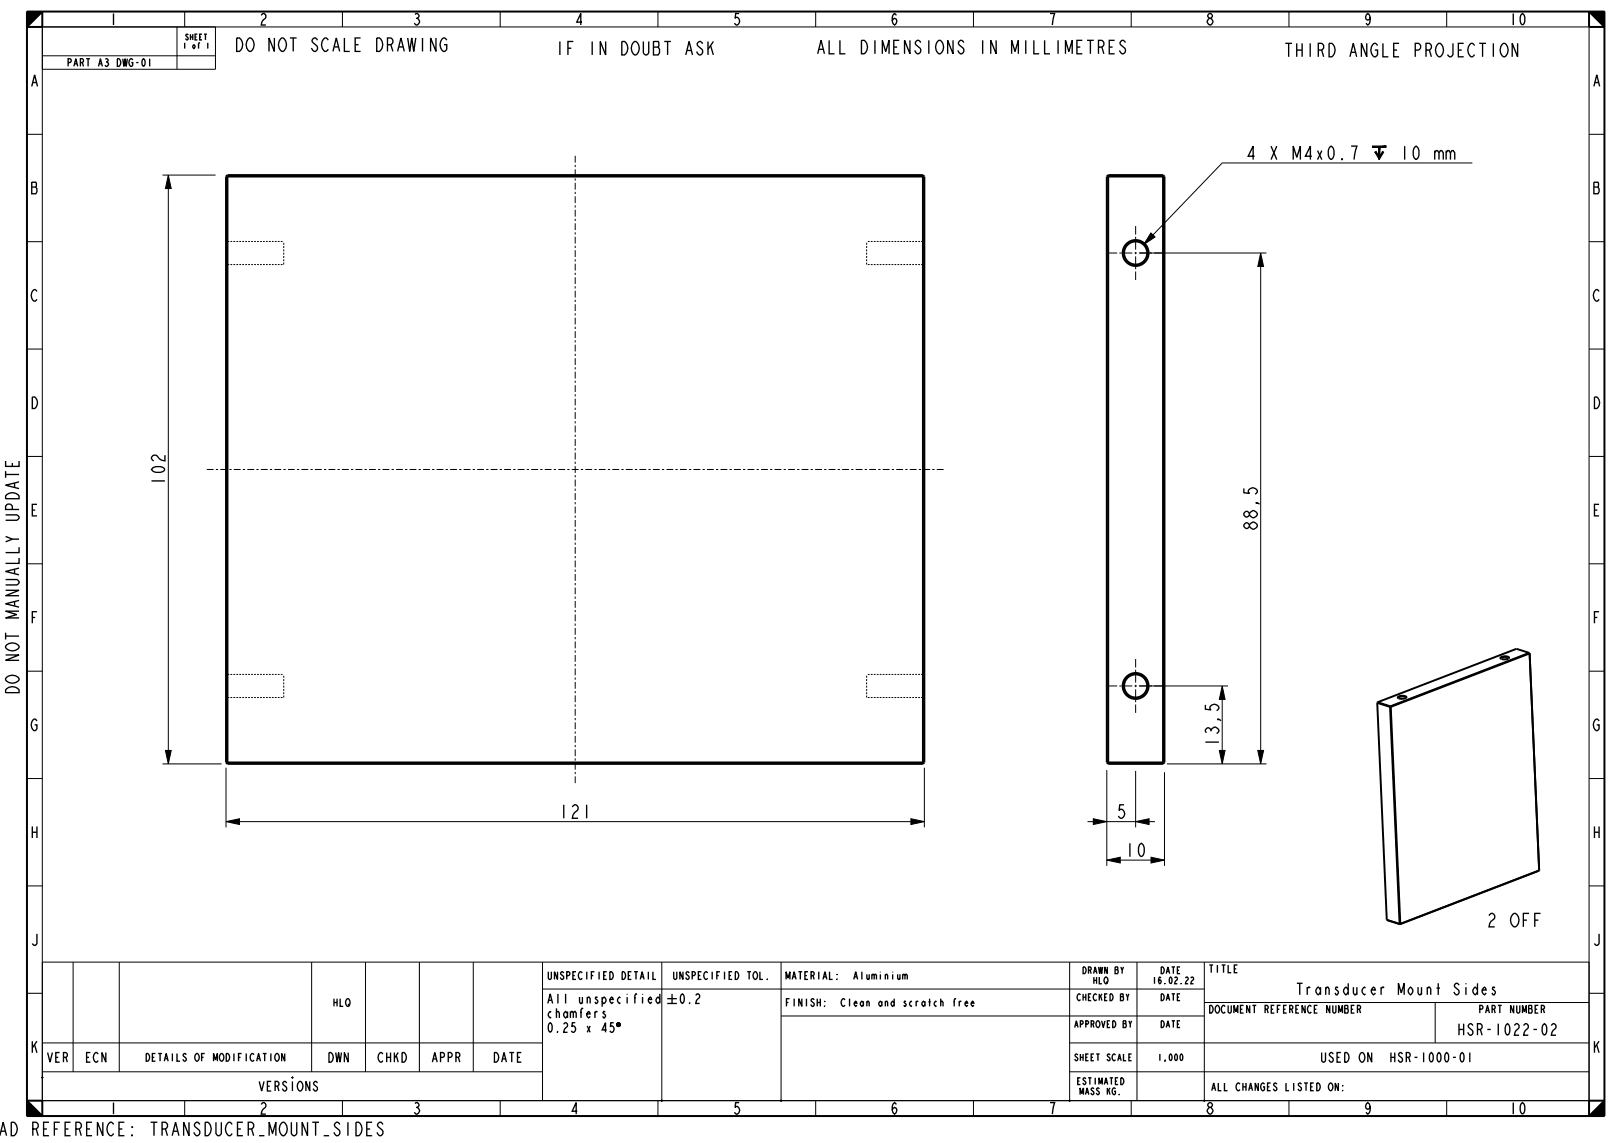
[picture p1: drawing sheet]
<svg xmlns="http://www.w3.org/2000/svg" width="420mm" height="297mm" viewBox="0 0 420 297" stroke-linecap="round" stroke-linejoin="round" font-family="sans-serif">
<g fill="#000">
<path d="M7 3h4l-4 4zM413 3h4v4zM43.7 45.5l.8 3.5h-1.5zM299.1 60.5l1.1 1.1-3 2zM327.7 65.7l.7 3.5h-1.5zM317.7 178.2l.7 3.5h-1.5zM43 195h1.5l-.8 3.5zM316.9 195h1.5l-.7 3.5zM326.9 195h1.5l-.7 3.5zM58.7 213.5l3.5-.8v1.5zM236.7 212.7l3.5 .8-3.5 .7zM284.2 212.7l3.5 .8-3.5 .7z"/>
<path d="M295.2 213.5l3.5-.8v1.5zM287.7 223.5l3.5-.8v1.5zM299.2 222.7l3.5 .8-3.5 .7zM7 286l4 4h-4zM413 290l4-4v4z"/>
</g>
<g fill="none" stroke="#000" stroke-width=".26">
<path d="M7 3h4l-4 4zM7 7h410v279h-410zM11 3h402v287h-402zM11 14.5h45M46 7v11M48 3v4M56 7v11h-45M89 3v4M130 3v4M171 3v4M212 3v4M253 3v4"/>
<path d="M294 3v4M335 3v4M376 3v4M413 3h4v4zM7 34.9h4M413 34.9h4M42.2 45.5h13.8M43.7 45.5l.8 3.5h-1.5zM43.7 49v146M382.7 42.3h-65l-18 18.8M7 62.8h4M58.7 62.4l.3 .2"/>
<path d="M59 68.9l-.3 .2M59.1 68.7h.5M59.1 62.7h.5M59.9 68.7h.5M59.9 62.7h.5M60.7 68.7h.4M60.7 62.7h.4M61.4 68.7h.5M61.4 62.7h.5M62.2 68.7h.5M62.2 62.7h.5M63 68.7h.4"/>
<path d="M63 62.7h.4M63.7 68.7h.5M63.7 62.7h.5M64.5 68.7h.5M64.5 62.7h.5M65.3 68.7h.4M65.3 62.7h.4M66 68.7h.5M66 62.7h.5M66.8 68.7h.5M66.8 62.7h.5M67.6 68.7h.4"/>
<path d="M67.6 62.7h.4M68.4 68.7h.4M68.4 62.7h.4M69.1 68.7h.5M69.1 62.7h.5M69.9 68.7h.5M69.9 62.7h.5M70.7 68.7h.4M70.7 62.7h.4M71.4 68.7h.5M71.4 62.7h.5M72.2 68.7h.5"/>
<path d="M72.2 62.7h.5M73 68.7h.4M73 62.7h.4M225.2 68.7h.1M225.2 62.7h.1M225.6 68.7h.4M225.6 62.7h.4M226.3 68.7h.5M226.3 62.7h.5M227.1 68.7h.5M227.1 62.7h.5M227.9 68.7h.4"/>
<path d="M227.9 62.7h.4M228.6 68.7h.5M228.6 62.7h.5M229.4 68.7h.5M229.4 62.7h.5M230.2 68.7h.4M230.2 62.7h.4M230.9 68.7h.5M230.9 62.7h.5M231.7 68.7h.5M231.7 62.7h.5M232.5 68.7h.4"/>
<path d="M232.5 62.7h.4M233.2 68.7h.5M233.2 62.7h.5M234 68.7h.5M234 62.7h.5M234.8 68.7h.5M234.8 62.7h.5M235.6 68.7h.4M235.6 62.7h.4M236.3 68.7h.5M236.3 62.7h.5M237.1 68.7h.5"/>
<path d="M237.1 62.7h.5M237.9 68.7h.4M237.9 62.7h.4M238.6 68.7h.5M238.6 62.7h.5M239.4 68.7h.5M239.4 62.7h.5M240 68.9l.2 .2M240.2 62.4l-.2 .2M296.2 65.7h33M299.1 60.5l1.1 1.1-3 2zM327.7 65.7l.7 3.5h-1.5z"/>
<path d="M327.7 69.2v125.8M413 62.8h4M7 90.7h4M413 90.7h4M7 118.6h4M413 118.6h4M7 146.5h4M413 146.5h4M7 174.4h4M58.7 174.9l.3 .2M59.1 175.2h.5M59.9 175.2h.5"/>
<path d="M60.7 175.2h.4M61.4 175.2h.5M62.2 175.2h.5M63 175.2h.4M63.7 175.2h.5M64.5 175.2h.5M65.3 175.2h.4M66 175.2h.5M66.8 175.2h.5M67.6 175.2h.4M68.4 175.2h.4M69.1 175.2h.5"/>
<path d="M69.9 175.2h.5M70.7 175.2h.4M71.4 175.2h.5M72.2 175.2h.5M73 175.2h.4M225.2 175.2h.1M225.6 175.2h.4M226.3 175.2h.5M227.1 175.2h.5M227.9 175.2h.4M228.6 175.2h.5M229.4 175.2h.5"/>
<path d="M230.2 175.2h.4M230.9 175.2h.5M231.7 175.2h.5M232.5 175.2h.4M233.2 175.2h.5M234 175.2h.5M234.8 175.2h.5M235.6 175.2h.4M236.3 175.2h.5M237.1 175.2h.5M237.9 175.2h.4M238.6 175.2h.5"/>
<path d="M239.4 175.2h.5M240.2 174.9l-.2 .2M296.2 178.2h23M317.7 178.2l.7 3.5h-1.5zM413 174.4h4M42.2 198.5h15.4M43 195h1.5l-.8 3.5zM58.7 199.5v15.5M59 181.4l-.3 .2M59.1 181.2h.5M59.9 181.2h.5M60.7 181.2h.4"/>
<path d="M61.4 181.2h.5M62.2 181.2h.5M63 181.2h.4M63.7 181.2h.5M64.5 181.2h.5M65.3 181.2h.4M66 181.2h.5M66.8 181.2h.5M67.6 181.2h.4M68.4 181.2h.4M69.1 181.2h.5M69.9 181.2h.5"/>
<path d="M70.7 181.2h.4M71.4 181.2h.5M72.2 181.2h.5M73 181.2h.4M225.2 181.2h.1M225.6 181.2h.4M226.3 181.2h.5M227.1 181.2h.5M227.9 181.2h.4M228.6 181.2h.5M229.4 181.2h.5M230.2 181.2h.4"/>
<path d="M230.9 181.2h.5M231.7 181.2h.5M232.5 181.2h.4M233.2 181.2h.5M234 181.2h.5M234.8 181.2h.5M235.6 181.2h.4M236.3 181.2h.5M237.1 181.2h.5M237.9 181.2h.4M238.6 181.2h.5M239.4 181.2h.5"/>
<path d="M240 181.4l.2 .2M240.2 199.5v15.5M303.3 198.5h25.9M316.9 195h1.5l-.7 3.5zM317.7 181.7v13.3M326.9 195h1.5l-.7 3.5zM7 202.3h4M58.7 213.5l3.5-.8v1.5zM62.2 213.5h174.5M236.7 212.7l3.5 .8-3.5 .7zM282.7 213.5h1.5M284.2 212.7l3.5 .8-3.5 .7z"/>
<path d="M287.7 213.5h7.5M287.7 200.1v24.9M295.2 213.5l3.5-.8v1.5zM295.2 200.3v14.7M298.7 213.5h1.5M302.7 200.7v24.3M413 202.3h4M7 230.2h4M287.7 223.5l3.5-.8v1.5zM291.2 223.5h8M299.2 222.7l3.5 .8-3.5 .7zM413 230.2h4"/>
<path d="M7 258.1h4M11 250h402M19 250v28.5M31 250v28.5M81 250v28.5M95 250v28.5M109 250v28.5M123 250v28.5M141 257h172M141 250v36M172 250v36M203 250v36"/>
<path d="M278 250v36M295.5 250v36M313 250v36M413 258.1h4M11 271h130M11 278.5h130M203 264h110M278 271h135M278 278.5h135M313 260.5h100M373 260.5v10.5M7 286l4 4h-4z"/>
<path d="M48 286v4M89 286v4M130 286v4M171 286v4M212 286v4M253 286v4M294 286v4M335 286v4M376 286v4M413 290l4-4v4z"/>
</g>
<g fill="none" stroke="#000" stroke-width=".51">
<path d="M7 7l4-4v4zM7 3h410v287h-410zM413 3l4 4h-4zM58.7 45.9l.4-.4h180.8l.3 .4v152.2l-.3 .4h-180.8l-.4-.4zM58.9 45.7l.2 .2M59.1 45.9v152.2M59.1 45.9h180.8M239.9 45.9v152.2M240.1 45.7l-.2 .2M287.7 45.9l.3-.4h14.3l.4 .4v152.2l-.4 .4h-14.3l-.3-.4zM287.8 45.7l.2 .2M288 45.9h14.3"/>
<path d="M288 45.9v152.2M302.3 45.9v152.2M302.5 45.7l-.2 .2M390 170.9l1.2-.4 .7 .1 .3 .3-.4 .3-.9 .1-.8-.1zM390.1 171.1h.1M390.1 171.1v.1M392.1 171.1h.1M392.1 171h.1M392.1 171l-.3-.2a1.56 1.56 0 0 0-1.7 .3M392.1 171v.1M397.5 169.7l-3.4-1.1-36.1 13.9M397.5 169.7l-36.1 13.8"/>
<path d="M397.5 169.7h.1M397.5 169.7l-36 14M397.5 169.7l2.5 56.5M59.1 198.1h180.8M59.1 198.1l-.2 .2M239.9 198.1l.2 .2M288 198.1h14.3M288 198.1l-.2 .2M302.3 198.1l.2 .2M357.9 182.6l2.5 56.4M357.9 182.6l3.4 1.1M358 182.5l-.1 .1"/>
<path d="M358 182.5l3.4 1M361.3 183.7l2.5 56.4M361.4 183.5v.1M361.4 183.6l-.1 .1M361.4 183.6l.1 .1M361.5 183.7l2.4 56.4M363.4 181.4h.1M365.4 181.3h.1M365.4 181.3l-.3-.3a1.56 1.56 0 0 0-1.7 .4M365.4 181.3l.1-.2-.2-.2-1-.1-.9 .3-.1 .2 .1 .1M365.4 181.3l-1 .3-1-.2M360.4 239l3.5 1.1"/>
<path d="M360.4 239l3.4 1.1M400 226.2h.1M400 226.2l-36.1 13.9M400 226.1v.1M363.8 240.1h.1M363.9 240.1h-.1M10.8 279.8l.4 .4M11.2 279.8l-.4 .4M75.8 279.8l.4 .4M76.2 279.8l-.4 .4M7 286h4v4zM171.8 285.8l.4 .4"/>
<path d="M172.2 285.8l-.4 .4M202.8 285.8l.4 .4M203.2 285.8l-.4 .4M277.8 285.8l.4 .4M278.2 285.8l-.4 .4M413 286h4l-4 4z"/>
<circle cx="295.2" cy="65.7" r="3.4"/>
<circle cx="295.2" cy="65.7" r="3"/>
<circle cx="295.2" cy="178.2" r="3.4"/>
<circle cx="295.2" cy="178.2" r="3"/>
</g>
<g fill="none" stroke="#000" stroke-width=".35">
<path d="M61.5 9.9a1.2 1.2 0 0 1 1.4 .8 2.17 2.17 0 0 1-.7 2.7h-.7zM116.1 10.4l-.5-.5a1.15 1.15 0 0 0-1.1 .8 2.17 2.17 0 0 0 .7 2.7h.4l.5-.6v-1.2h-.7M212.5 14l.9-3.5 .9 3.5M212.9 12.8h1M292.5 11.1l-.5-.6a.8 .8 0 0 0-.9 .9l.5 .5a1.23 1.23 0 0 1 .7 1.8l-.3 .3a1.15 1.15 0 0 1-1.1-.9M334 11.3h1.8M394.4 11.3v3.5l-1.4-3.5v3.5M1.5 119.8v1.4h3.5v-1.4M3.2 120.3v.9M1.7 178.9a2.23 2.23 0 0 1 3.3 .4v.7h-3.5v-.7zM169.7 252.5v2h.8M171.5 259.7l-.5-.6a.92 .92 0 0 0-.5 .8 .92 .92 0 0 0 .5 .8l.5-.6"/>
<path d="M171.5 258.2v2.5M173.4 259.5h2.5M174.7 258.2v2.5M177.1 258.5l.2-.3a1.69 1.69 0 0 1 0 2.5 1.77 1.77 0 0 1-.2-2.2zM180.8 258.7l.4-.5h.3l.3 .5a.97 .97 0 0 1-.6 1l-.4 1h1M217.5 254.3l.1 .2zM217.5 253.2l.1 .1zM234.6 253.5l.4-.3 .2 .3v1M234.6 253.2v1.3M235.2 253.5l.4-.3 .2 .3v1M337.1 255.5h1.5M388.5 256.7l-.1-.2h-.3l-.2 .2v.3l.6 .5a.6 .6 0 0 1 .1 .6 .6 .6 0 0 1-.5 .4l-.3-.5"/>
<path d="M38 273.7a1.01 1.01 0 0 1 .9 1 1.01 1.01 0 0 1-.9 1zM74 273.7v2l-.8-2v2M159.5 265.7h-.7l-.2 1.1 .3-.2a.84 .84 0 0 1 .7 .8 .84 .84 0 0 1-.7 .8l-.4-.4M173.4 260.7h2.5M179.2 260.5l.1 .2zM250.8 260.7h.7l-.3-.5a.74 .74 0 0 0-.4 .6 .74 .74 0 0 0 .4 .7l.3-.3M252.4 260.7h.7l-.3-.5a.74 .74 0 0 0-.4 .6 .74 .74 0 0 0 .4 .7l.3-.3M343.5 273.5v2.1l.4 .4h.2l.4-.4v-2.1M351.2 262.2h.5M352 261.2h-.8v2h.8M352.8 262.2h.5l.3-.3v-.3l-.3-.4h-.5v2M353.3 262.2l.3 1"/>
<path d="M39.2 291.6h1.7M99.5 292.2l-.5-.6a.8 .8 0 0 0-.9 .9l.6 .6a1.23 1.23 0 0 1 .7 1.7l-.4 .3a1.15 1.15 0 0 1-1-.9M347.8 281.4v2l-.8-2v2M348.9 283.2l.1 .2zM348.9 282.1l.1 .1z"/>
</g>
<!-- layer: 02___PRT_ALL_AXES -->
<g fill="none" stroke="#000" stroke-width=".26">
<path d="M149.5 40.5v1.8M149.5 42.8v.6M149.5 44v1.8M149.5 46.3v.6M149.5 47.5v1.8M149.5 49.8v.6M149.5 51v1.8M149.5 53.4v.5M149.5 54.5v1.8M149.5 56.9v.5M149.5 58v1.8M295.2 58.7v2.2"/>
<path d="M73.7 62.7h.1M73.7 63.1v.5M73.7 63.9v.6M73.7 64.8v.5M73.7 65.7v.5M73.7 66.5v.5M73.7 67.4v.5M73.7 68.2v.5M149.5 60.4v.5M149.5 61.5v1.8M149.5 63.9v.6M149.5 65v1.8"/>
<path d="M149.5 67.4v.6M149.5 68.5v1.8M149.5 70.9v.6M149.5 72v1.8M149.5 74.4v.6M149.5 75.5v1.8M149.5 77.9v.6M149.5 79.1v1.7M225.2 62.7h.1M225.2 63.1v.5M225.2 63.9v.6M225.2 64.8v.5"/>
<path d="M225.2 65.7v.5M225.2 66.5v.5M225.2 67.4v.5M225.2 68.2v.5M288.2 65.7h2.1M290.9 65.7h.6M292.1 65.7h2.2M294.9 65.7h.5M295.2 61.5v.6M295.2 62.7v2.2M295.2 65.5v.5M295.2 66.6v2.2"/>
<path d="M295.2 69.4v.6M295.2 70.6v2.1M296 65.7h2.2M298.8 65.7h.6M300 65.7h2.2M149.5 81.4v.6M149.5 82.6v1.7M149.5 84.9v.6M149.5 86.1v1.7M149.5 88.4v.6M149.5 89.6v1.7M149.5 91.9v.6"/>
<path d="M149.5 93.1v1.7M149.5 95.4v.6M149.5 96.6v1.7M149.5 98.9v.6M149.5 100.1v1.7M149.5 102.4v.6M149.5 103.6v1.8M149.5 105.9v.6M149.5 107.1v1.8M149.5 109.4v.6M149.5 110.6v1.8M149.5 112.9v.6"/>
<path d="M149.5 114.1v1.8M149.5 116.4v.6M149.5 117.6v1.8M149.5 120v.5M53.7 122h1.8M56.1 122h.6M57.3 122h1.7M59.6 122h.6M60.8 122h1.7M63.1 122h.6M64.3 122h1.8M66.6 122h.6"/>
<path d="M67.8 122h1.8M70.2 122h.5M71.3 122h1.8M73.7 122h.5M74.8 122h1.8M77.2 122h.6M78.3 122h1.8M80.7 122h.6M81.9 122h1.7M84.2 122h.6M85.4 122h1.7M87.7 122h.6"/>
<path d="M88.9 122h1.8M91.2 122h.6M92.4 122h1.8M94.7 122h.6M95.9 122h1.8M98.3 122h.5M99.4 122h1.8M101.8 122h.6M102.9 122h1.8M105.3 122h.6M106.4 122h1.8M108.8 122h.6"/>
<path d="M110 122h1.7M112.3 122h.6M113.5 122h1.7M115.8 122h.6M117 122h1.8M119.3 122h.6M120.5 122h1.8M122.9 122h.5M124 122h1.8M126.4 122h.5M127.5 122h1.8M129.9 122h.6"/>
<path d="M131 122h1.8M133.4 122h.6M134.6 122h1.7M136.9 122h.6M138.1 122h1.7M140.4 122h.6M141.6 122h1.8M143.9 122h.6M145.1 122h1.8M147.4 122h.6M148.6 122h1.8M149.5 121.1v1.8"/>
<path d="M149.5 123.5v.5M149.5 124.6v1.8M149.5 127v.5M149.5 128.1v1.8M149.5 130.5v.5M149.5 131.6v1.8M149.5 134v.6M149.5 135.1v1.8M149.5 137.5v.6M149.5 138.6v1.8M151 122h.5M152.1 122h1.8"/>
<path d="M154.5 122h.6M155.6 122h1.8M158 122h.6M159.1 122h1.8M161.5 122h.6M162.7 122h1.7M165 122h.6M166.2 122h1.7M168.5 122h.6M169.7 122h1.8M172 122h.6M173.2 122h1.8"/>
<path d="M175.6 122h.5M176.7 122h1.8M179.1 122h.5M180.2 122h1.8M182.6 122h.6M183.7 122h1.8M186.1 122h.6M187.3 122h1.7M189.6 122h.6M190.8 122h1.7M193.1 122h.6M194.3 122h1.8"/>
<path d="M196.6 122h.6M197.8 122h1.8M200.1 122h.6M201.3 122h1.8M203.7 122h.5M204.8 122h1.8M207.2 122h.6M208.3 122h1.8M210.7 122h.6M211.9 122h1.7M214.2 122h.6M215.4 122h1.7"/>
<path d="M217.7 122h.6M218.9 122h1.8M221.2 122h.6M222.4 122h1.8M224.7 122h.6M225.9 122h1.8M228.3 122h.5M229.4 122h1.8M231.8 122h.6M232.9 122h1.8M235.3 122h.6M236.4 122h1.8"/>
<path d="M238.8 122h.6M240 122h1.7M242.3 122h.6M243.5 122h1.7M149.5 141v.6M149.5 142.1v1.8M149.5 144.5v.6M149.5 145.6v1.8M149.5 148v.6M149.5 149.2v1.7M149.5 151.5v.6M149.5 152.7v1.7"/>
<path d="M149.5 155v.6M149.5 156.2v1.7M149.5 158.5v.6M149.5 159.7v1.7M73.7 175.2h.1M73.7 175.6v.5M73.7 176.4v.6M73.7 177.3v.5M73.7 178.2v.5M73.7 179v.5M73.7 179.9v.5M149.5 162v.6"/>
<path d="M149.5 163.2v1.7M149.5 165.5v.6M149.5 166.7v1.7M149.5 169v.6M149.5 170.2v1.7M149.5 172.5v.6M149.5 173.7v1.8M149.5 176v.6M149.5 177.2v1.8M149.5 179.5v.6M225.2 175.2h.1M225.2 175.6v.5"/>
<path d="M225.2 176.4v.6M225.2 177.3v.5M225.2 178.2v.5M225.2 179v.5M225.2 179.9v.5M288.2 178.2h2.1M290.9 178.2h.6M292.1 178.2h2.2M294.9 178.2h.5M295.2 171.2v2.2M295.2 174v.6M295.2 175.2v2.2"/>
<path d="M295.2 178v.5M295.2 179.1v2.2M296 178.2h2.2M298.8 178.2h.6M300 178.2h2.2M73.7 180.7v.5M149.5 180.7v1.8M149.5 183v.6M149.5 184.2v1.8M149.5 186.5v.6M149.5 187.7v1.8M149.5 190.1v.5"/>
<path d="M149.5 191.2v1.8M149.5 193.6v.5M149.5 194.7v1.8M149.5 197.1v.5M149.5 198.2v1.8M225.2 180.7v.5M295.2 181.9v.6M295.2 183.1v2.1M149.5 200.6v.5M149.5 201.7v1.8"/>
</g>
<text font-size="4.8" x="356.4" y="41.5">↧ 10</text>
<g font-size="4.6">
<text x="63.1" y="13.4">DO NOT SCALE DRAWING</text>
<text x="145.8" y="14.3">IF IN DOUBT ASK</text>
<text x="215.3" y="14">ALL DIMENSIONS IN MILLIMETRES</text>
<text x="336.1" y="14.8">THIRD ANGLE PROJECTION</text>
<text x="323.7" y="41.5">4 X</text>
<text x="335.6" y="41.5">M4x0.7</text>
<text x="372.3" y="41.5">mm</text>
<text x="42.9" y="126.5" transform="rotate(-90 42.9 126.5)">102</text>
<text x="326.8" y="138.1" transform="rotate(-90 326.8 138.1)">88,5</text>
<text x="5" y="178.2" transform="rotate(-90 5 178.2)">DO NOT MANUALLY UPDATE</text>
<text x="316.8" y="194.3" transform="rotate(-90 316.8 194.3)">13,5</text>
<text x="145" y="212.6">121</text>
<text x="289.9" y="212.6">5</text>
<text x="292.2" y="222.6">10</text>
<text x="386.2" y="240.8">2 OFF</text>
<text x=".9" y="295.1">AD REFERENCE:</text>
<text x="41.2" y="295.1">TRANSDUCER_MOUNT_SIDES</text>
</g>
<g font-size="3.9">
<text x="28.4" y="6.5">1</text>
<text x="67.4" y="6.5">2</text>
<text x="107.3" y="6.5">3</text>
<text x="149.4" y="6.5">4</text>
<text x="190.4" y="6.5">5</text>
<text x="231.4" y="6.5">6</text>
<text x="272.4" y="6.5">7</text>
<text x="313.4" y="6.5">8</text>
<text x="354.4" y="6.5">9</text>
<text x="392.3" y="6.5">10</text>
<text x="7.9" y="22.5">A</text>
<text x="413.9" y="22.5">A</text>
<text x="7.9" y="50.4">B</text>
<text x="413.9" y="50.4">B</text>
<text x="7.9" y="78.3">C</text>
<text x="413.9" y="78.3">C</text>
<text x="7.9" y="106.2">D</text>
<text x="413.9" y="106.2">D</text>
<text x="7.9" y="134.1">E</text>
<text x="413.9" y="134.1">E</text>
<text x="7.9" y="161.9">F</text>
<text x="413.9" y="161.9">F</text>
<text x="7.9" y="189.8">G</text>
<text x="413.9" y="189.8">G</text>
<text x="7.9" y="217.7">H</text>
<text x="413.9" y="217.7">H</text>
<text x="7.9" y="245.6">J</text>
<text x="413.9" y="245.6">J</text>
<text x="338.8" y="258.5">Transducer Mount Sides</text>
<text x="379.8" y="269">HSR-1022-02</text>
<text x="7.9" y="273.5">K</text>
<text x="413.9" y="273.5">K</text>
<text x="28.4" y="289.5">1</text>
<text x="67.4" y="289.5">2</text>
<text x="107.3" y="289.5">3</text>
<text x="148.3" y="289.5">4</text>
<text x="190.4" y="289.5">5</text>
<text x="231.4" y="289.5">6</text>
<text x="272.4" y="289.5">7</text>
<text x="313.4" y="289.5">8</text>
<text x="354.4" y="289.5">9</text>
<text x="392.3" y="289.5">10</text>
</g>
<text font-size="3.8" x="160" y="268.2">°</text>
<g font-size="3.3">
<text x="142" y="260.7">All unspecified</text>
<text x="142" y="264.5">chamfers</text>
<text x="142" y="268.2">0.25 x 45</text>
<text x="12.2" y="276">VER</text>
<text x="22.2" y="276">ECN</text>
<text x="85.2" y="276">DWN</text>
<text x="98.3" y="276">CHKD</text>
<text x="112.3" y="276">APPR</text>
<text x="128.3" y="276">DATE</text>
<text x="344.6" y="276">USED ON</text>
<text x="361.2" y="276">HSR-1000-01</text>
<text x="67.7" y="283.5">VERSIONS</text>
</g>
<g font-size="2.6">
<text x="17.6" y="17.3">PART</text>
<text x="25.4" y="17.3">A3</text>
<text x="30.4" y="17.3">DWG-0</text>
<text x="38.2" y="17.3">1</text>
<text x="143.3" y="254.5">UNSPECIFIED DETAIL</text>
<text x="175.8" y="254.5">UNSPECIFIED TOL.</text>
<text x="204" y="254.5">MATERIAL:</text>
<text x="220.2" y="254.5">Aluminium</text>
<text x="314" y="252.7">TITLE</text>
<text x="86.5" y="261.5">HLQ</text>
<text x="204" y="261.5">FINISH:</text>
<text x="217.2" y="261.5">Clean and scratch free</text>
<text x="314" y="263.2">DOCUMENT REFERENCE NUMBER</text>
<text x="384.9" y="263.2">PART NUMBER</text>
<text x="39.1" y="275.7">DETAILS OF MODIFICATION</text>
<text x="314.6" y="283.4">ALL CHANGES LISTED ON:</text>
</g>
<g font-size="2.3">
<text x="281.6" y="253">DRAWN BY</text>
<text x="284.2" y="255.6">HLQ</text>
<text x="299.8" y="255.6">16.02.22</text>
<text x="301.7" y="253">DATE</text>
<text x="280.3" y="260">CHECKED BY</text>
<text x="301.7" y="260">DATE</text>
<text x="279.7" y="267">APPROVED BY</text>
<text x="301.7" y="267">DATE</text>
<text x="279.7" y="275.6">SHEET SCALE</text>
<text x="301" y="275.6">1,000</text>
<text x="280.3" y="281.8">ESTIMATED</text>
<text x="281" y="284.4">MASS KG.</text>
</g>
<g font-size="2">
<text x="48.2" y="10.4">SHEET</text>
<text x="47.4" y="12.6">1 of 1</text>
</g>
</svg>
